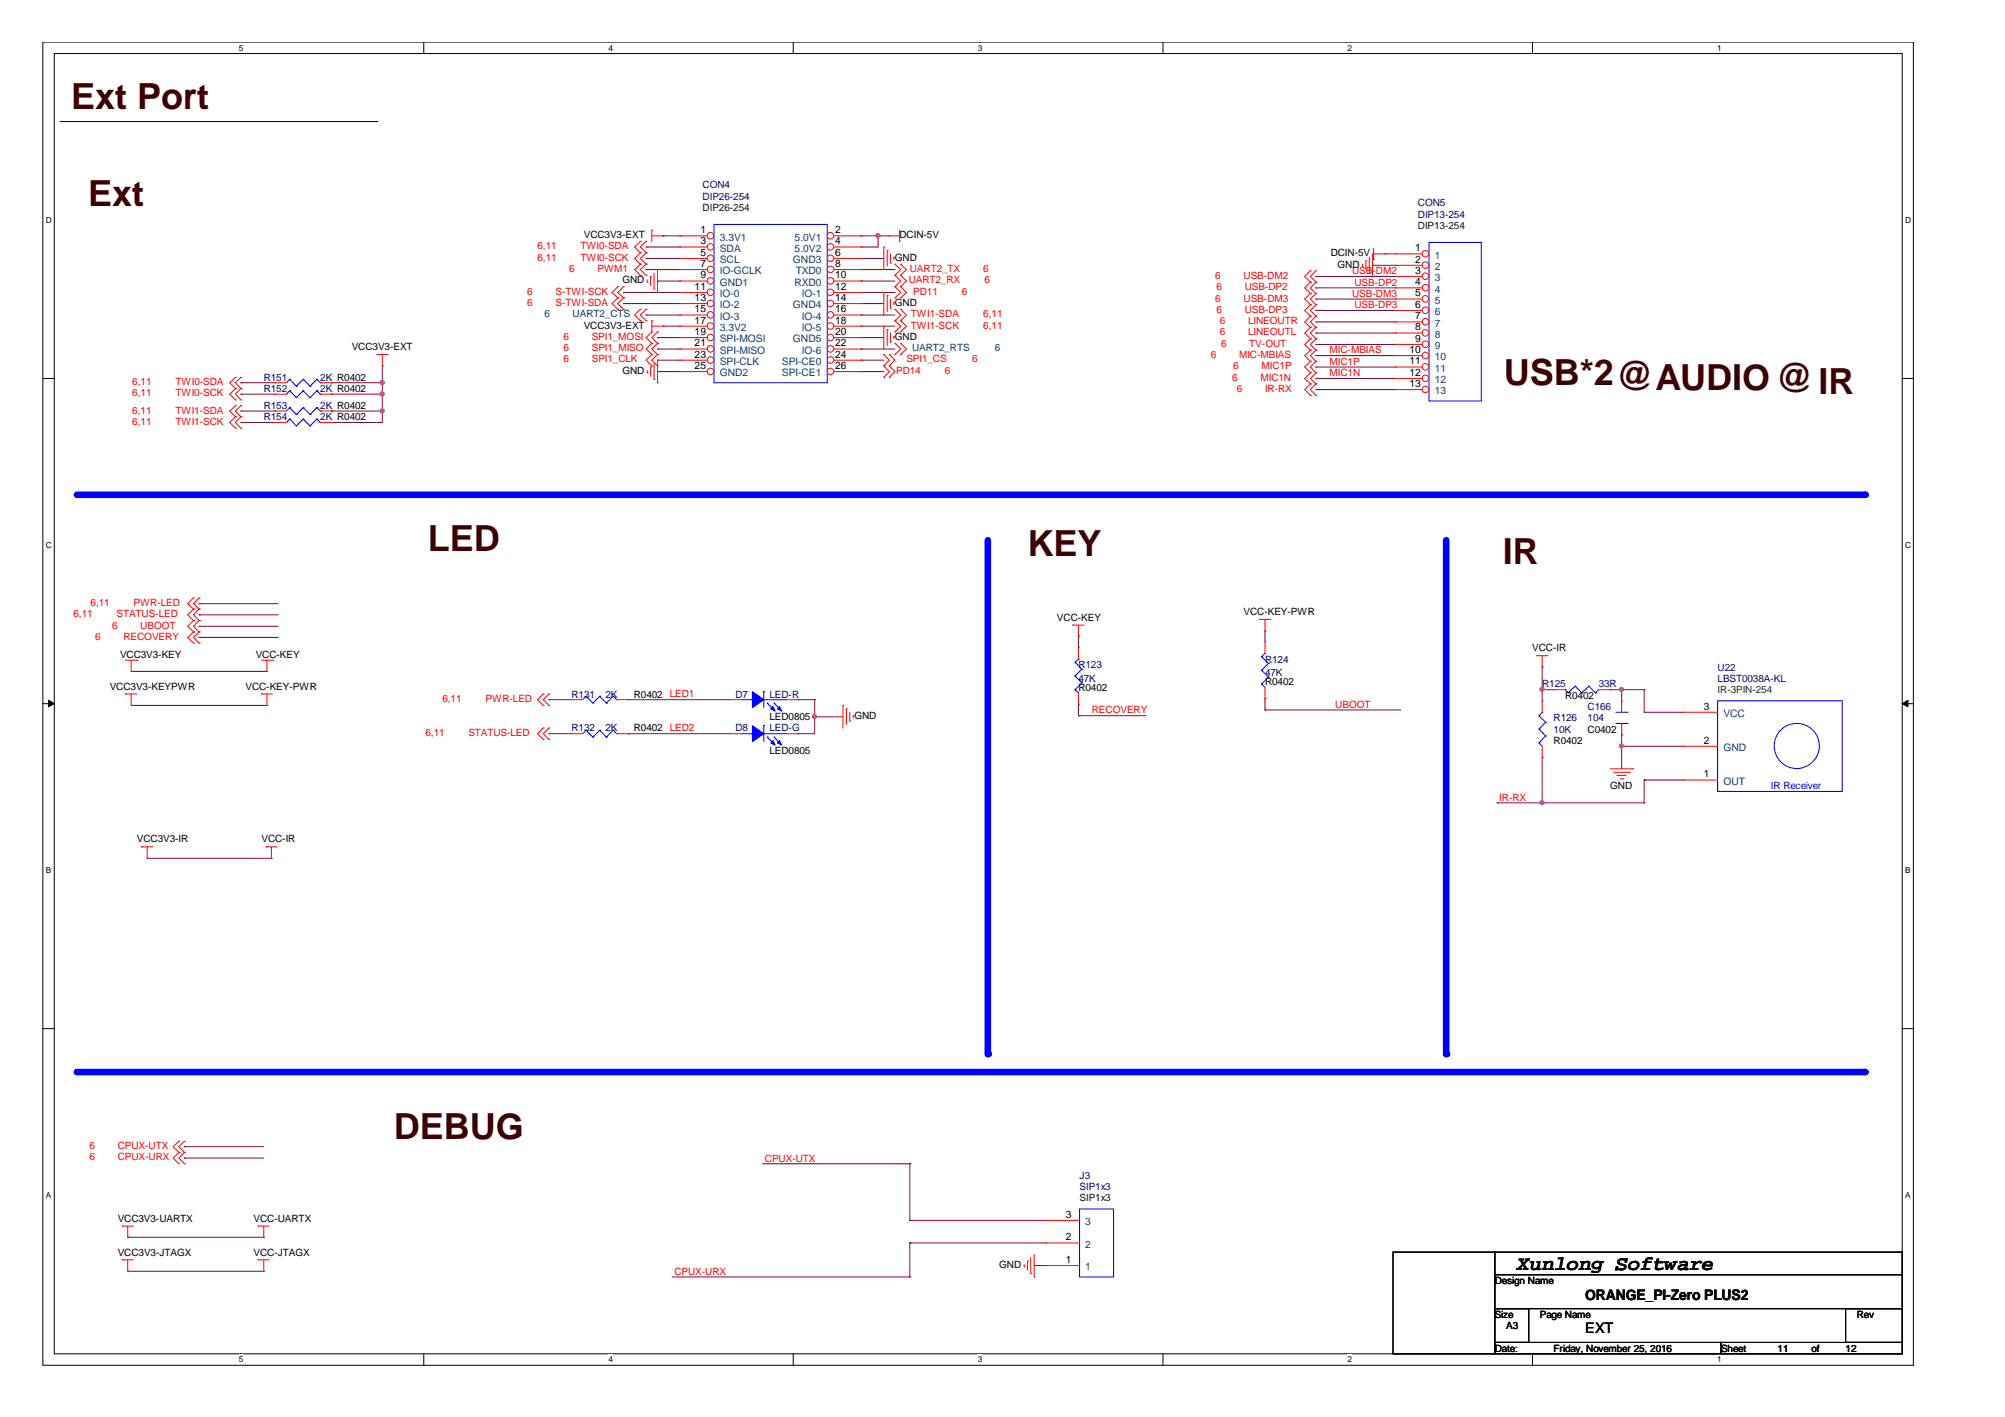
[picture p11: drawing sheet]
<svg xmlns="http://www.w3.org/2000/svg" width="297mm" height="210mm" viewBox="0 0 297 210" stroke-linecap="round" stroke-linejoin="round" font-family="sans-serif">
<path d="M6.3 6.2h277.2v196h-277.2zM8 7.9h273.8v192.6h-273.8z" fill="none" stroke="#000" stroke-width=".15"/>
<g fill="#fff">
<path d="M35.4 6.4h.6v1.4h-.6z"/>
<path d="M35.4 200.7h.6v1.4h-.6z"/>
</g>
<path d="M62.8 6.2v1.7M62.8 200.5v1.7" fill="none" stroke="#000" stroke-width=".15"/>
<g fill="#fff">
<path d="M90.1 6.4h.7v1.4h-.7z"/>
<path d="M90.1 200.7h.7v1.4h-.7z"/>
</g>
<path d="M117.5 6.2v1.7M117.5 200.5v1.7" fill="none" stroke="#000" stroke-width=".15"/>
<g fill="#fff">
<path d="M144.9 6.4h.6v1.4h-.6z"/>
<path d="M144.9 200.7h.6v1.4h-.6z"/>
</g>
<path d="M172.3 6.2v1.7M172.3 200.5v1.7" fill="none" stroke="#000" stroke-width=".15"/>
<g fill="#fff">
<path d="M199.6 6.4h.7v1.4h-.7z"/>
<path d="M199.6 200.7h.7v1.4h-.7z"/>
</g>
<path d="M227 6.2v1.7M227 200.5v1.7" fill="none" stroke="#000" stroke-width=".15"/>
<g fill="#fff">
<path d="M254.4 6.4h.6v1.4h-.6z"/>
<path d="M254.4 200.7h.6v1.4h-.6z"/>
<path d="M6.8 31.9h.8v1.4h-.8z"/>
<path d="M282.2 31.9h.9v1.4h-.9z"/>
<path d="M6.8 80.1h.8v1.4h-.8z"/>
<path d="M282.2 80.1h.9v1.4h-.9z"/>
</g>
<path d="M6.3 56.1h1.7M281.8 56.1h1.7" fill="none" stroke="#000" stroke-width=".15"/>
<g fill="#fff">
<path d="M6.8 128.2h.7v1.4h-.7z"/>
<path d="M282.2 128.2h.8v1.4h-.8z"/>
</g>
<path d="M6.3 104.2h1.7M281.8 104.2h1.7" fill="none" stroke="#000" stroke-width=".15"/>
<g fill="#000" stroke="#000" stroke-width=".15">
<path d="M7.2 103.7l.8 .5-.8 .5z" fill-rule="evenodd"/>
<path d="M281.8 104.2l.9-.5v1z" fill-rule="evenodd"/>
</g>
<g fill="#fff">
<path d="M6.8 176.4h.7v1.4h-.7z"/>
<path d="M282.2 176.4h.8v1.4h-.8z"/>
</g>
<path d="M8.9 18h46.9M55.8 18h.1M6.3 152.4h1.7M281.8 152.4h1.7" fill="none" stroke="#000" stroke-width=".15"/>
<path d="M11.4 158.8h264.9" fill="none" stroke="#00f" stroke-width=".97"/>
<circle cx="276.3" cy="158.8" r=".49" fill="#00f"/>
<path d="M11.4 73.3h264.9" fill="none" stroke="#00f" stroke-width=".97"/>
<circle cx="276.3" cy="73.3" r=".49" fill="#00f"/>
<path d="M146.3 80v76.1" fill="none" stroke="#00f" stroke-width=".97"/>
<circle cx="146.3" cy="156.1" r=".49" fill="#00f"/>
<path d="M214.2 80v76.1" fill="none" stroke="#00f" stroke-width=".97"/>
<circle cx="214.2" cy="156.1" r=".49" fill="#00f"/>
<g fill="none" stroke="#800040" stroke-width=".15">
<path d="M95.7 39.9h.1M95.7 36.6h.1M95.7 38.3h.1M95.7 39.9h5.1M95.7 38.3h5.1M95.7 36.6h5.1M98.2 34.9h.1M98.2 34.9h2.6M127.6 39.9h.1M127.6 38.3h.1M127.6 36.6h.1M127.6 34.9h.1"/>
<path d="M127.6 39.9h5M127.6 38.3h3.3M127.6 34.9h4M130.1 34.9h.1M130.1 34.9v1.7h-2.5M203.3 39.3h.1M203.3 39.3h3.4M205.2 37.6h.1M205.2 37.6h1.5M35.7 56.7h.1M35.7 58.4h.1M35.7 56.7h5"/>
<path d="M35.7 58.4h5M49.1 56.7h.1M49.1 58.4h.1M49.1 56.7h7.5M49.1 58.4h7.5M56.6 54.2h.1M56.6 56.7h.1M56.6 58.4h.1M56.6 54.2v8.4h-7.5M92.4 43.3h.1M92.4 45h.1M92.4 45h8.4"/>
<path d="M92.4 43.3h8.4M95.7 46.7h.1M95.7 46.7h5.1M97.4 41.6h.1M97.4 55h.1M97.4 53.4h.1M97.4 50h.1M97.4 51.7h.1M97.4 41.6h3.4M97.4 55h3.4M97.4 50h3.4M97.4 51.7h3.4"/>
<path d="M97.4 53.4h3.4M98.2 48.3h.1M98.2 48.3h2.6M127.6 41.6h.1M127.6 45h.1M127.6 50h.1M127.6 51.7h.1M127.6 53.4h.1M127.6 43.3h.1M127.6 55h.1M127.6 46.7h.1M127.6 48.3h.1"/>
<path d="M127.6 41.6h5M127.6 55h3.3M127.6 46.7h5M127.6 45h3.3M127.6 50h3.3M127.6 51.7h5M127.6 48.3h5M127.6 53.4h3.3M127.6 43.3h5M194.9 57.7h.1M194.9 41h.1M194.9 42.6h.1"/>
<path d="M194.9 44.3h.1M194.9 46h.1M194.9 47.7h.1M194.9 49.3h.1M194.9 51h.1M194.9 56.1h.1M194.9 54.4h.1M194.9 52.7h.1M194.9 57.7h11.8M194.9 41h11.8M194.9 42.6h11.8M194.9 44.3h11.8"/>
<path d="M194.9 46h11.8M194.9 47.7h11.8M194.9 49.3h11.8M194.9 51h11.8M194.9 56.1h11.8M194.9 54.4h11.8M194.9 52.7h11.8M35.7 60.9h.1M35.7 62.6h.1M35.7 60.9h5M35.7 62.6h5M49.1 60.9h.1"/>
<path d="M49.1 62.6h.1M49.1 60.9h7.5M56.6 60.9h.1M19.4 99.5h.1M19.4 99.5h20.1M29.5 94.4h.1M29.5 92.8h.1M29.5 89.4h.1M29.5 91.1h.1M29.5 94.4h11.7M29.5 92.8h11.7M29.5 89.4h11.7"/>
<path d="M29.5 91.1h11.7M159.8 94.2h.1M159.8 94.2v1.7M187.4 93.4h.1M187.4 93.4v1.7M228.5 98.8h.1M228.5 98.8v5M19.4 104.5h.1M19.4 104.5h20.1M81.3 103.6h.1M81.3 108.7h.1M81.3 103.6h3.4"/>
<path d="M81.3 108.7h3.4M93 103.6h.1M93 108.7h.1M93 103.6h15.1M93 108.7h15.1M118.2 103.6h.1M118.2 108.7h.1M118.2 103.6h2.5M120.7 106.2h.1M120.7 103.6h.1M120.7 103.6v5.1h-2.5M120.7 106.2h4.2"/>
<path d="M159.8 106h.1M159.8 104.3h.1M159.8 106h10M159.8 104.3v1.7M187.4 105.2h.1M187.4 103.5h.1M187.4 105.2h20.1M187.4 103.5v1.7M221.8 118.9h.1M221.8 118.9h21.8M228.5 102.2h.1M228.5 112.2h.1"/>
<path d="M228.5 112.2v6.7M228.5 102.2h1.7M238.5 102.2h.1M238.5 102.2h5.1M240.2 102.2h.1M240.2 110.5h.1M240.2 108.9h.1M240.2 102.2v1.6M240.2 108.9v5M240.2 110.5h9.2M243.6 105.5h.1M243.6 102.2h.1"/>
<path d="M243.6 115.5h.1M243.6 118.9h.1M243.6 105.5h5.8M243.6 102.2v3.3M243.6 115.5v3.4M243.6 115.5h5.8M21.8 127.1h.1M21.8 127.1h18.4M27.3 171.5h.1M27.3 169.9h.1M27.3 171.5h11.8M27.3 169.9h11.8"/>
<path d="M113 172.4h21.8M134.8 172.4h.1M134.8 172.4v8.4M18.9 183.3h.1M18.9 188.3h.1M18.9 183.3h20.2M18.9 188.3h20.2M99.6 189.2h35.2M134.8 189.2h.1M134.8 180.8h.1M134.8 184.1h.1M134.8 180.8h20.1"/>
<path d="M134.8 184.1v5.1M134.8 184.1h20.1M153.2 187.5h.1M153.2 187.5h1.7"/>
</g>
<g fill="#f0f" stroke="#f0f" stroke-width=".15">
<circle cx="56.6" cy="58.4" r=".32"/>
<circle cx="56.6" cy="56.7" r=".32"/>
<circle cx="56.6" cy="60.9" r=".32"/>
<circle cx="120.7" cy="106.1" r=".31"/>
<circle cx="130.1" cy="34.9" r=".31"/>
<circle cx="228.5" cy="118.9" r=".31"/>
<circle cx="228.5" cy="102.1" r=".31"/>
<circle cx="240.2" cy="102.1" r=".31"/>
<circle cx="240.2" cy="110.5" r=".31"/>
</g>
<g fill="none" stroke="#f00" stroke-width=".15">
<path d="M94.9 39.1h.1M94.9 37.4h.1M94.9 35.7h.1M94.9 39.1l-.9 .8 .9 .9M94.9 37.4l-.9 .9 .9 .8M94.9 35.7l-.9 .9 .9 .8M95.7 39.1h.1M95.7 37.4h.1M95.7 35.7h.1M95.7 39.1l-.8 .8 .8 .9M95.7 37.4l-.8 .9 .8 .8M95.7 35.7l-.8 .9 .8 .8"/>
<path d="M96.6 34.1h.1M96.6 34.9h1.6M96.6 34.1v1.6M97.4 39.9v3.4M98.2 34.9h.1M130.9 36.6h.1M130.9 36.6v3.3M131.4 37.1h.1M131.4 37.1v2.3M131.6 34.9h.1M131.6 34.9h1.7M131.9 39h.1"/>
<path d="M131.9 37.6v1.4M132.4 38.1h.1M132.4 38.1v.4M132.6 39.1h.1M132.6 39.1l.8 .8-.8 .9M133.3 35.7h.1M133.3 34.1v1.6M133.4 39.1h.1M133.4 39.1l.9 .8-.9 .9M201.8 39.4h.1M201.8 39.1v.3M202.4 38.6h.1"/>
<path d="M202.4 38.6v1.3M202.9 38.1v2.3M203.3 37.6v3.4M203.5 38.5h.1M203.5 37.6h1.7M203.5 36.8v1.7M205.2 37.6h.1M34.9 57.5h.1M34.9 55.9h.1M34.9 59.2h.1M34.9 55.9l-.9 .8 .9 .8M34.9 57.5l-.9 .9 .9 .8"/>
<path d="M35.7 57.5h.1M35.7 55.9h.1M35.7 59.2h.1M35.7 55.9l-.8 .8 .8 .8M35.7 57.5l-.8 .9 .8 .8M55.8 52.5h.1M55.8 52.5h1.7M56.6 54.2h.1M56.6 52.5v1.7M91.5 45.8h.1M91.5 44.1h.1M91.5 42.5h.1"/>
<path d="M91.5 44.1l-.8 .9 .8 .8M91.5 42.5l-.8 .8 .8 .8M92.4 45.8h.1M92.4 44.1h.1M92.4 42.5h.1M92.4 44.1l-.9 .9 .9 .8M92.4 42.5l-.9 .8 .9 .8M94.9 40.8h.1M94.9 47.5h.1M94.9 45.8h.1M94.9 45.8l-.9 .9 .9 .8M95.7 40.8h.1"/>
<path d="M95.7 47.5h.1M95.7 45.8h.1M95.7 45.8l-.8 .9 .8 .8M95.9 41.8h.1M95.9 55.2h.1M95.9 41.5v.3M95.9 54.9v.3M96.4 41h.1M96.4 54.4h.1M96.4 41v1.3M96.4 54.4v1.3M96.6 47.5h.1"/>
<path d="M96.6 54.2h.1M96.6 52.5h.1M96.6 50.9h.1M96.6 49.2h.1M96.6 47.5v1.7M96.6 48.3h1.6M96.6 52.5l-.9 .9 .9 .8M96.6 49.2l-.9 .8 .9 .9M96.6 50.9l-.9 .8 .9 .8M96.9 42.8h.1M96.9 56.2h.1M96.9 40.4v2.4"/>
<path d="M96.9 53.9v2.3M97.4 43.3h.1M97.4 56.7h.1M97.4 54.2h.1M97.4 52.5h.1M97.4 50.9h.1M97.4 49.2h.1M97.4 53.4v3.3M97.4 52.5l-.8 .9 .8 .8M97.4 49.2l-.8 .8 .8 .9M97.4 50.9l-.8 .8 .8 .8M98.2 48.3h.1"/>
<path d="M130.9 43.3h.1M130.9 48.3h.1M130.9 54.2h.1M130.9 52.5h.1M130.9 55.9h.1M130.9 43.3v3.4M130.9 48.3v3.4M130.9 52.5l.8 .9-.8 .8M130.9 54.2l.8 .8-.8 .9M131.4 43.8h.1M131.4 48.8h.1M131.4 43.8v2.4"/>
<path d="M131.4 48.8v2.4M131.7 54.2h.1M131.7 52.5h.1M131.7 55.9h.1M131.7 52.5l.9 .9-.9 .8M131.7 54.2l.9 .8-.9 .9M131.9 45.6h.1M131.9 50.7h.1M131.9 44.3v1.3M131.9 49.3v1.4M132.4 44.8h.1M132.4 49.8h.1"/>
<path d="M132.4 44.8v.3M132.4 49.8v.4M132.6 40.8h.1M132.6 42.5h.1M132.6 50.9h.1M132.6 52.5h.1M132.6 44.1h.1M132.6 47.5h.1M132.6 45.8h.1M132.6 49.2h.1M132.6 40.8l.8 .8-.8 .9M132.6 50.9l.8 .8-.8 .8"/>
<path d="M132.6 42.5l.8 .8-.8 .8M132.6 45.8l.8 .9-.8 .8M132.6 47.5l.8 .8-.8 .9M133.4 40.8h.1M133.4 42.5h.1M133.4 50.9h.1M133.4 52.5h.1M133.4 44.1h.1M133.4 47.5h.1M133.4 45.8h.1M133.4 49.2h.1M133.4 40.8l.9 .8-.9 .9"/>
<path d="M133.4 50.9l.9 .8-.9 .8M133.4 42.5l.9 .8-.9 .8M133.4 45.8l.9 .9-.9 .8M133.4 47.5l.9 .8-.9 .9M194.1 58.6h.1M194.1 56.9h.1M194.1 40.1h.1M194.1 41.8h.1M194.1 43.5h.1M194.1 45.1h.1M194.1 46.8h.1M194.1 48.5h.1"/>
<path d="M194.1 50.2h.1M194.1 51.9h.1M194.1 55.2h.1M194.1 53.5h.1M194.1 56.9l-.8 .8 .8 .9M194.1 40.1l-.8 .9 .8 .8M194.1 41.8l-.8 .8 .8 .9M194.1 43.5l-.8 .8 .8 .8M194.1 45.1l-.8 .9 .8 .8M194.1 46.8l-.8 .9 .8 .8M194.1 48.5l-.8 .8 .8 .9M194.1 50.2l-.8 .8 .8 .9"/>
<path d="M194.1 53.5l-.8 .9 .8 .8M194.1 51.9l-.8 .8 .8 .8M194.1 55.2l-.8 .9 .8 .8M194.9 58.6h.1M194.9 56.9h.1M194.9 40.1h.1M194.9 41.8h.1M194.9 43.5h.1M194.9 45.1h.1M194.9 46.8h.1M194.9 48.5h.1M194.9 50.2h.1"/>
<path d="M194.9 51.9h.1M194.9 55.2h.1M194.9 53.5h.1M194.9 56.9l-.8 .8 .8 .9M194.9 40.1l-.8 .9 .8 .8M194.9 41.8l-.8 .8 .8 .9M194.9 43.5l-.8 .8 .8 .8M194.9 45.1l-.8 .9 .8 .8M194.9 46.8l-.8 .9 .8 .8M194.9 48.5l-.8 .8 .8 .9M194.9 50.2l-.8 .8 .8 .9M194.9 53.5l-.8 .9 .8 .8"/>
<path d="M194.9 51.9l-.8 .8 .8 .8M194.9 55.2l-.8 .9 .8 .8M202.9 40.4h.1M203.3 41h.1M34.9 61.7h.1M34.9 60.1h.1M34.9 63.4h.1M34.9 60.1l-.9 .8 .9 .8M34.9 61.7l-.9 .9 .9 .8M35.7 61.7h.1M35.7 60.1h.1M35.7 63.4h.1"/>
<path d="M35.7 60.1l-.8 .8 .8 .8M35.7 61.7l-.8 .9 .8 .8M18.6 97.8h1.7M19.4 99.5h.1M19.4 97.8v1.7M20.3 97.8h.1M28.7 95.3h.1M28.7 93.6h.1M28.7 91.9h.1M28.7 90.2h.1M28.7 88.6h.1M28.7 93.6l-.9 .8 .9 .9"/>
<path d="M28.7 91.9l-.9 .9 .9 .8M28.7 88.6l-.9 .8 .9 .8M28.7 90.2l-.9 .9 .9 .8M29.5 95.3h.1M29.5 93.6h.1M29.5 91.9h.1M29.5 90.2h.1M29.5 88.6h.1M29.5 93.6l-.8 .8 .8 .9M29.5 91.9l-.8 .9 .8 .8M29.5 88.6l-.8 .8 .8 .8M29.5 90.2l-.8 .9 .8 .8"/>
<path d="M38.7 97.8h1.7M39.5 99.5h.1M39.5 97.8v1.7M40.4 97.8h.1M158.9 92.6h.1M158.9 92.6h1.7M159.8 94.2h.1M159.8 92.6v1.6M186.6 91.8h.1M186.6 91.8h1.7M187.4 93.4h.1M187.4 91.8v1.6"/>
<path d="M227.7 97.1h.1M227.7 97.1h1.6M228.5 98.8h.1M228.5 97.1v1.7M18.6 102.8h.1M18.6 102.8h1.7M19.4 104.5h.1M19.4 102.8v1.7M38.7 102.8h.1M38.7 102.8h1.7M39.5 104.5h.1M39.5 102.8v1.7"/>
<path d="M80.5 102.8h.1M80.5 104.5h.1M80.5 107.8h.1M80.5 109.5h.1M80.5 102.8l-.9 .8 .9 .9M80.5 107.8l-.9 .9 .9 .8M81.3 102.8h.1M81.3 104.5h.1M81.3 107.8h.1M81.3 109.5h.1M81.3 102.8l-.8 .8 .8 .9M81.3 107.8l-.8 .9 .8 .8"/>
<path d="M84.7 103.6h.1M84.7 103.6h1.6M91.4 103.6h1.6M93 103.6h.1M108.1 108.7h.1M108.1 103.6h.1M108.1 108.7h1.7M108.1 103.6h1.7M116.5 108.7h1.7M116.5 103.6h1.7M118.2 108.7h.1M118.2 103.6h.1"/>
<path d="M124.9 104.5h.1M124.9 104.5v3.3M125.4 105h.1M125.4 105v2.3M125.9 106.8h.1M125.9 105.5v1.3M126.4 106h.1M126.4 106v.4M228.5 112.2h.1M228.5 103.8h.1M228.5 103.8v1.7M228.5 110.5v1.7"/>
<path d="M238.5 113.9h3.4M239.1 114.4h2.3M239.6 114.9h.1M239.6 114.9h1.3M240.1 115.4h.3M240.2 108.9h.1M240.2 103.8h.1M240.2 103.8v1.7M240.2 107.2v1.7M240.4 115.4h.1M241.4 114.4h.1M241.9 113.9h.1"/>
<path d="M249.4 105.5h.1M249.4 115.5h.1M249.4 110.5h.1M249.4 105.5h5.1M249.4 115.5h5.1M249.4 110.5h5.1M21 125.4h.1M21 125.4h1.6M21.8 127.1h.1M21.8 125.4v1.7M39.4 125.4h.1M39.4 125.4h1.7"/>
<path d="M40.2 127.1h.1M40.2 125.4v1.7M26.5 172.4h.1M26.5 170.7h.1M26.5 169.1h.1M26.5 170.7l-.8 .8 .8 .9M26.5 169.1l-.8 .8 .8 .8M27.3 172.4h.1M27.3 170.7h.1M27.3 169.1h.1M27.3 170.7l-.8 .8 .8 .9M27.3 169.1l-.8 .8 .8 .8"/>
<path d="M18.1 181.6h.1M18.1 186.6h.1M18.1 181.6h1.7M18.1 186.6h1.7M18.9 183.3h.1M18.9 188.3h.1M18.9 181.6v1.7M18.9 186.6v1.7M38.2 181.6h.1M38.2 186.6h.1M38.2 181.6h1.7M38.2 186.6h1.7"/>
<path d="M39.1 183.3h.1M39.1 188.3h.1M39.1 181.6v1.7M39.1 186.6v1.7M151.7 187.6h.1M151.7 187.3v.3M152.2 186.8h.1M152.2 186.8v1.3M152.7 188.7h.1M152.7 186.3v2.4M153.2 189.2h.1M153.2 185.8v3.4"/>
<path d="M154.9 187.5h.1M154.9 184.1h.1M154.9 180.8h.1M154.9 187.5h5M154.9 184.1h5M154.9 180.8h5"/>
</g>
<path d="M206.4 185.5h15v15h-15zM221.4 185.5h60.4v3.3h-60.4zM221.4 188.8h60.4v5.1h-60.4zM221.4 193.9h5.1v5h-5.1zM221.4 198.9h33.6v1.6h-33.6zM255 198.9h26.8v1.6h-26.8zM273.4 193.9h8.4v5h-8.4z" fill="none" stroke="#000" stroke-width=".15"/>
<g fill="none" stroke="#00f" stroke-width=".15">
<path d="M211.7 35.9h7.8v23.5h-7.8zM86.8 103.1h.1M86.8 103.1l-.5 .5M86.8 103.1l1 1.1M87.8 104.2h.1M88.9 103.1h.1M88.9 103.1l-1.1 1.1M88.9 103.1l.9 1.1M89.8 104.2h.1M90.8 103.1h.1M90.8 103.1l-1 1.1M90.8 103.1l.6 .5"/>
<path d="M91.4 103.6h.1M109.8 108.7h1.7M109.8 103.6h1.7M111.5 108.7h.1M111.5 103.6h.1M113.2 107.5h.1M113.2 102.5h.1M113.2 102.5v2.3M113.2 107.5v2.4M113.2 108.7h3.3M113.2 103.6h3.3M113.7 109.2h.1"/>
<path d="M113.7 104.2h.1M113.7 109.2l1 1M113.7 104.2l1 1M114.7 109.2h.1M114.7 104.2h.1M114.7 109.2l1 1M114.7 104.2l1 1M116.5 108.7h.1M116.5 103.6h.1M228 110h.1M228 108h.1M228 106h.1"/>
<path d="M228 110l.5 .5M228 108l1 1M228 106l1 1M228.5 105.5h.1M228.5 105.5l-.5 .5M229 109h.1M229 107h.1M229 109l-1 1M229 107l-1 1M239.4 107.2h1.6M239.4 105.5h1.6M241 107.2h.1"/>
<path d="M241 105.5h.1M254.5 103.8h18.4v13.4h-18.4zM159.9 179.1h5.1v10.1h-5.1z"/>
<circle cx="266.2" cy="110.5" r="3.3"/>
</g>
<g fill="#00f" stroke="#00f" stroke-width=".15">
<path d="M111.5 107.5l1.7 1.2-1.7 1.2z" fill-rule="evenodd"/>
<path d="M115.5 109.7l.3 .7-.7-.4z" fill-rule="evenodd"/>
<path d="M114.5 109.7l.4 .7-.7-.4z" fill-rule="evenodd"/>
<path d="M111.5 102.5l1.7 1.1-1.7 1.2z" fill-rule="evenodd"/>
<path d="M115.5 104.7l.3 .6-.7-.3z" fill-rule="evenodd"/>
<path d="M114.5 104.7l.4 .6-.7-.3z" fill-rule="evenodd"/>
</g>
<circle cx="211.2" cy="37.6" r=".49" fill="#fff" stroke="#f00" stroke-width=".15"/>
<path d="M206.7 37.6h.1M206.7 37.6h4" fill="none" stroke="#f00" stroke-width=".15"/>
<circle cx="211.2" cy="39.3" r=".49" fill="#fff" stroke="#f00" stroke-width=".15"/>
<path d="M206.7 39.3h.1M206.7 39.3h4" fill="none" stroke="#f00" stroke-width=".15"/>
<circle cx="211.2" cy="40.9" r=".49" fill="#fff" stroke="#f00" stroke-width=".15"/>
<path d="M206.7 41h.1M206.7 41h4" fill="none" stroke="#f00" stroke-width=".15"/>
<circle cx="211.2" cy="42.6" r=".49" fill="#fff" stroke="#f00" stroke-width=".15"/>
<path d="M206.7 42.6h.1M206.7 42.6h4" fill="none" stroke="#f00" stroke-width=".15"/>
<circle cx="211.2" cy="44.3" r=".49" fill="#fff" stroke="#f00" stroke-width=".15"/>
<path d="M206.7 44.3h.1M206.7 44.3h4" fill="none" stroke="#f00" stroke-width=".15"/>
<circle cx="211.2" cy="46" r=".49" fill="#fff" stroke="#f00" stroke-width=".15"/>
<path d="M206.7 46h.1M206.7 46h4" fill="none" stroke="#f00" stroke-width=".15"/>
<circle cx="211.2" cy="47.7" r=".49" fill="#fff" stroke="#f00" stroke-width=".15"/>
<path d="M206.7 47.7h.1M206.7 47.7h4" fill="none" stroke="#f00" stroke-width=".15"/>
<circle cx="211.2" cy="49.3" r=".49" fill="#fff" stroke="#f00" stroke-width=".15"/>
<path d="M206.7 49.3h.1M206.7 49.3h4" fill="none" stroke="#f00" stroke-width=".15"/>
<circle cx="211.2" cy="51" r=".49" fill="#fff" stroke="#f00" stroke-width=".15"/>
<path d="M206.7 51h.1M206.7 51h4" fill="none" stroke="#f00" stroke-width=".15"/>
<circle cx="211.2" cy="52.7" r=".49" fill="#fff" stroke="#f00" stroke-width=".15"/>
<path d="M206.7 52.7h.1M206.7 52.7h4" fill="none" stroke="#f00" stroke-width=".15"/>
<circle cx="211.2" cy="54.3" r=".49" fill="#fff" stroke="#f00" stroke-width=".15"/>
<path d="M206.7 54.4h.1M206.7 54.4h4" fill="none" stroke="#f00" stroke-width=".15"/>
<circle cx="211.2" cy="56" r=".49" fill="#fff" stroke="#f00" stroke-width=".15"/>
<path d="M206.7 56.1h.1M206.7 56.1h4" fill="none" stroke="#f00" stroke-width=".15"/>
<circle cx="211.2" cy="57.7" r=".49" fill="#fff" stroke="#f00" stroke-width=".15"/>
<g fill="none" stroke="#f00" stroke-width=".15">
<path d="M40.7 58.4h.1M40.7 58.4h1.7M47.5 58.4h1.6M49.1 58.4h.1M206.7 57.7h.1M206.7 57.7h4M40.7 62.6h.1M40.7 62.6h1.7M47.5 62.6h1.6M49.1 62.6h.1M159.8 95.9h.1M159.8 95.9v1.7"/>
<path d="M187.4 95.1h.1M187.4 95.1v1.7M84.7 108.7h.1M84.7 108.7h1.6M91.4 108.7h1.6M93 108.7h.1M159.8 104.3h.1M159.8 102.6v1.7M187.4 103.5h.1M187.4 101.8v1.7"/>
</g>
<g fill="none" stroke="#00f" stroke-width=".15">
<path d="M105.8 33.2h16.8v23.5h-16.8zM42.9 57.9h.1M42.9 57.9l-.5 .5M42.9 57.9l1 1M43.9 58.9h.1M44.9 57.9h.1M44.9 57.9l-1 1M44.9 57.9l1 1M45.9 58.9h.1M46.9 57.9h.1M46.9 57.9l-1 1M46.9 57.9l.6 .5"/>
<path d="M47.5 58.4h.1M42.9 62.1h.1M42.9 62.1l-.5 .5M42.9 62.1l1 1M43.9 63.1h.1M44.9 62.1h.1M44.9 62.1l-1 1M44.9 62.1l1 1M45.9 63.1h.1M46.9 62.1h.1M46.9 62.1l-1 1M46.9 62.1l.6 .5"/>
<path d="M47.5 62.6h.1M159.3 98.1h.1M159.3 98.1l1 1M159.8 97.6h.1M159.8 97.6l-.5 .5M160.3 99.1h.1M160.3 99.1l-1 1M186.9 99.3h.1M186.9 97.3h.1M186.9 99.3l1 1M186.9 97.3l1 1M187.4 96.8h.1"/>
<path d="M187.4 96.8l-.5 .5M187.9 98.3h.1M187.9 98.3l-1 1M86.8 108.2h.1M86.8 108.2l-.5 .5M86.8 108.2l1 1M87.8 109.2h.1M88.9 108.2h.1M88.9 108.2l-1.1 1M88.9 108.2l.9 1M89.8 109.2h.1M90.8 108.2h.1"/>
<path d="M90.8 108.2l-1 1M90.8 108.2l.6 .5M91.4 108.7h.1M159.3 102.2h.1M159.3 100.1h.1M159.3 102.2l.5 .4M159.3 100.1l1 1M160.3 101.1h.1M160.3 101.1l-1 1.1M186.9 101.3h.1M186.9 101.3l.5 .5M187.9 100.3h.1"/>
<path d="M187.9 100.3l-1 1"/>
</g>
<circle cx="105.3" cy="34.9" r=".49" fill="#fff" stroke="#f00" stroke-width=".15"/>
<path d="M100.8 34.9h.1M100.8 34.9h4" fill="none" stroke="#f00" stroke-width=".15"/>
<circle cx="105.3" cy="36.6" r=".49" fill="#fff" stroke="#f00" stroke-width=".15"/>
<path d="M100.8 36.6h.1M100.8 36.6h4" fill="none" stroke="#f00" stroke-width=".15"/>
<circle cx="105.3" cy="38.3" r=".49" fill="#fff" stroke="#f00" stroke-width=".15"/>
<path d="M100.8 38.3h.1M100.8 38.3h4" fill="none" stroke="#f00" stroke-width=".15"/>
<circle cx="105.3" cy="39.9" r=".49" fill="#fff" stroke="#f00" stroke-width=".15"/>
<path d="M100.8 39.9h.1M100.8 39.9h4" fill="none" stroke="#f00" stroke-width=".15"/>
<circle cx="105.3" cy="41.6" r=".49" fill="#fff" stroke="#f00" stroke-width=".15"/>
<path d="M100.8 41.6h.1M100.8 41.6h4" fill="none" stroke="#f00" stroke-width=".15"/>
<circle cx="105.3" cy="43.3" r=".49" fill="#fff" stroke="#f00" stroke-width=".15"/>
<path d="M100.8 43.3h.1M100.8 43.3h4" fill="none" stroke="#f00" stroke-width=".15"/>
<circle cx="105.3" cy="44.9" r=".49" fill="#fff" stroke="#f00" stroke-width=".15"/>
<path d="M100.8 45h.1M100.8 45h4" fill="none" stroke="#f00" stroke-width=".15"/>
<circle cx="123" cy="34.9" r=".49" fill="#fff" stroke="#f00" stroke-width=".15"/>
<path d="M123.6 34.9h4M127.6 34.9h.1" fill="none" stroke="#f00" stroke-width=".15"/>
<circle cx="123" cy="36.6" r=".49" fill="#fff" stroke="#f00" stroke-width=".15"/>
<path d="M123.6 36.6h4M127.6 36.6h.1" fill="none" stroke="#f00" stroke-width=".15"/>
<circle cx="123" cy="38.3" r=".49" fill="#fff" stroke="#f00" stroke-width=".15"/>
<path d="M123.6 38.3h4M127.6 38.3h.1" fill="none" stroke="#f00" stroke-width=".15"/>
<circle cx="123" cy="39.9" r=".49" fill="#fff" stroke="#f00" stroke-width=".15"/>
<path d="M123.6 39.9h4M127.6 39.9h.1" fill="none" stroke="#f00" stroke-width=".15"/>
<circle cx="123" cy="41.6" r=".49" fill="#fff" stroke="#f00" stroke-width=".15"/>
<path d="M123.6 41.6h4M127.6 41.6h.1" fill="none" stroke="#f00" stroke-width=".15"/>
<circle cx="123" cy="43.3" r=".49" fill="#fff" stroke="#f00" stroke-width=".15"/>
<path d="M123.6 43.3h4M127.6 43.3h.1" fill="none" stroke="#f00" stroke-width=".15"/>
<circle cx="123" cy="44.9" r=".49" fill="#fff" stroke="#f00" stroke-width=".15"/>
<path d="M123.6 45h4M127.6 45h.1" fill="none" stroke="#f00" stroke-width=".15"/>
<circle cx="105.3" cy="46.6" r=".49" fill="#fff" stroke="#f00" stroke-width=".15"/>
<path d="M100.8 46.7h.1M100.8 46.7h4" fill="none" stroke="#f00" stroke-width=".15"/>
<circle cx="105.3" cy="48.3" r=".49" fill="#fff" stroke="#f00" stroke-width=".15"/>
<path d="M100.8 48.3h.1M100.8 48.3h4" fill="none" stroke="#f00" stroke-width=".15"/>
<circle cx="105.3" cy="50" r=".49" fill="#fff" stroke="#f00" stroke-width=".15"/>
<path d="M100.8 50h.1M100.8 50h4" fill="none" stroke="#f00" stroke-width=".15"/>
<circle cx="105.3" cy="51.7" r=".49" fill="#fff" stroke="#f00" stroke-width=".15"/>
<path d="M100.8 51.7h.1M100.8 51.7h4" fill="none" stroke="#f00" stroke-width=".15"/>
<circle cx="105.3" cy="53.3" r=".49" fill="#fff" stroke="#f00" stroke-width=".15"/>
<path d="M100.8 53.4h.1M100.8 53.4h4" fill="none" stroke="#f00" stroke-width=".15"/>
<circle cx="105.3" cy="55" r=".49" fill="#fff" stroke="#f00" stroke-width=".15"/>
<path d="M100.8 55h.1M100.8 55h4" fill="none" stroke="#f00" stroke-width=".15"/>
<circle cx="123" cy="46.6" r=".49" fill="#fff" stroke="#f00" stroke-width=".15"/>
<path d="M123.6 46.7h4M127.6 46.7h.1" fill="none" stroke="#f00" stroke-width=".15"/>
<circle cx="123" cy="48.3" r=".49" fill="#fff" stroke="#f00" stroke-width=".15"/>
<path d="M123.6 48.3h4M127.6 48.3h.1" fill="none" stroke="#f00" stroke-width=".15"/>
<circle cx="123" cy="50" r=".49" fill="#fff" stroke="#f00" stroke-width=".15"/>
<path d="M123.6 50h4M127.6 50h.1" fill="none" stroke="#f00" stroke-width=".15"/>
<circle cx="123" cy="51.7" r=".49" fill="#fff" stroke="#f00" stroke-width=".15"/>
<path d="M123.6 51.7h4M127.6 51.7h.1" fill="none" stroke="#f00" stroke-width=".15"/>
<circle cx="123" cy="53.3" r=".49" fill="#fff" stroke="#f00" stroke-width=".15"/>
<path d="M123.6 53.4h4M127.6 53.4h.1" fill="none" stroke="#f00" stroke-width=".15"/>
<circle cx="123" cy="55" r=".49" fill="#fff" stroke="#f00" stroke-width=".15"/>
<g fill="none" stroke="#f00" stroke-width=".15">
<path d="M40.7 56.7h.1M40.7 56.7h1.7M47.5 56.7h1.6M49.1 56.7h.1M123.6 55h4M127.6 55h.1M40.7 60.9h.1M40.7 60.9h1.7M47.5 60.9h1.6M49.1 60.9h.1M230.2 102.2h.1M230.2 102.2h1.7"/>
<path d="M236.9 102.2h1.6M238.5 102.2h.1"/>
</g>
<g fill="none" stroke="#00f" stroke-width=".15">
<path d="M42.9 56.2h.1M42.9 56.2l-.5 .5M42.9 56.2l1 1M43.9 57.2h.1M44.9 56.2h.1M44.9 56.2l-1 1M44.9 56.2l1 1M45.9 57.2h.1M46.9 56.2h.1M46.9 56.2l-1 1M46.9 56.2l.6 .5M47.5 56.7h.1"/>
<path d="M42.9 60.4h.1M42.9 60.4l-.5 .5M42.9 60.4l1 1M43.9 61.4h.1M44.9 60.4h.1M44.9 60.4l-1 1M44.9 60.4l1 1M45.9 61.4h.1M46.9 60.4h.1M46.9 60.4l-1 1M46.9 60.4l.6 .5M47.5 60.9h.1"/>
<path d="M231.9 102.2h.1M231.9 102.2l.4 .4M232.3 102.6h.1M233.3 101.7h.1M233.3 101.7l1.1 .9M233.3 101.7l-1 .9M234.4 102.6h.1M235.4 101.7h.1M235.4 101.7l1 .9M235.4 101.7l-1 .9M236.4 102.6h.1M236.9 102.2l-.5 .4"/>
</g>
<g fill="#f0f" stroke="#f0f" stroke-width=".15">
<circle cx="56.6" cy="58.4" r=".32"/>
<circle cx="56.6" cy="56.7" r=".32"/>
<circle cx="56.6" cy="60.9" r=".32"/>
<circle cx="120.7" cy="106.1" r=".31"/>
<circle cx="130.1" cy="34.9" r=".31"/>
<circle cx="228.5" cy="118.9" r=".31"/>
<circle cx="228.5" cy="102.1" r=".31"/>
<circle cx="240.2" cy="102.1" r=".31"/>
<circle cx="240.2" cy="110.5" r=".31"/>
</g>
<g font-size="5.3" fill="#400000">
<text x="10.5" y="16.2">Ext Port</text>
<text x="13.1" y="30.5">Ext</text>
<text x="222.8" y="57.1">USB*2@AUDIO@</text>
<text x="269.4" y="58.4">IR</text>
<text x="63.4" y="81.6">LED</text>
<text x="152.2" y="82.4">KEY</text>
<text x="222.6" y="83.6">IR</text>
<text x="58.3" y="168.8">DEBUG</text>
</g>
<text font-size="3" x="224.8" y="188.1">Xunlong Software</text>
<g font-size="2.2">
<text x="234.9" y="197.5">EXT</text>
<text x="234.9" y="192.5">ORANGE_PI-Zero PLUS2</text>
</g>
<g font-size="1.5" fill="#000080">
<text x="104.1" y="27.9">CON4</text>
<text x="104.1" y="29.6">DIP26-254</text>
<text x="210.1" y="30.6">CON5</text>
<text x="210.1" y="32.3">DIP13-254</text>
<text x="39.1" y="58.1">R152</text>
<text x="39.1" y="56.4">R151</text>
<text x="47.5" y="58.1">2K R0402</text>
<text x="47.5" y="56.4">2K R0402</text>
<text x="39.1" y="62.2">R154</text>
<text x="39.1" y="60.6">R153</text>
<text x="47.5" y="62.2">2K R0402</text>
<text x="47.5" y="60.6">2K R0402</text>
<text x="159.8" y="99">R123</text>
<text x="159.8" y="101">47K</text>
<text x="187.4" y="98.1">R124</text>
<text x="187.4" y="100.1">47K</text>
<text x="228.5" y="101.8">R125</text>
<text x="236.9" y="101.8">33R</text>
<text x="254.5" y="99.3">U22</text>
<text x="254.5" y="101">LBST0038A-KL</text>
<text x="84.7" y="103.3">R131</text>
<text x="89.7" y="103.3">2K</text>
<text x="109" y="103.3">D7</text>
<text x="114" y="103.3">LED-R</text>
<text x="230.2" y="106.9">R126</text>
<text x="235.2" y="105.2">C166</text>
<text x="235.2" y="106.9">104</text>
<text x="84.7" y="108.3">R132</text>
<text x="89.7" y="108.3">2K</text>
<text x="109" y="108.3">D8</text>
<text x="114" y="108.3">LED-G</text>
<text x="230.2" y="108.5">10K</text>
<text x="159.9" y="174.6">J3</text>
<text x="159.9" y="176.2">SIP1x3</text>
</g>
<g font-size="1.5">
<text x="86.5" y="35.3">VCC3V3-EXT</text>
<text x="103.8" y="34.6">1</text>
<text x="123.7" y="34.6">2</text>
<text x="133.3" y="35.3">DCIN-5V</text>
<text x="92.2" y="42">GND</text>
<text x="103.8" y="36.2">3</text>
<text x="103.8" y="37.9">5</text>
<text x="103.8" y="39.6">7</text>
<text x="103.8" y="41.2">9</text>
<text x="123.7" y="36.2">4</text>
<text x="123.7" y="37.9">6</text>
<text x="123.7" y="39.6">8</text>
<text x="123.7" y="41.2">10</text>
<text x="132.6" y="38.6">GND</text>
<text x="197.1" y="37.9">DCIN-5V</text>
<text x="198.2" y="39.6">GND</text>
<text x="209.7" y="37.2">1</text>
<text x="209.7" y="38.9">2</text>
<text x="209.7" y="40.6">3</text>
<text x="102.9" y="42.9">11</text>
<text x="102.9" y="44.6">13</text>
<text x="102.9" y="46.3">15</text>
<text x="102.9" y="47.9">17</text>
<text x="123.7" y="42.9">12</text>
<text x="123.7" y="44.6">14</text>
<text x="123.7" y="46.3">16</text>
<text x="123.7" y="47.9">18</text>
<text x="132.6" y="45.3">GND</text>
<text x="209.7" y="42.3">4</text>
<text x="209.7" y="43.9">5</text>
<text x="209.7" y="45.6">6</text>
<text x="209.7" y="47.3">7</text>
<text x="52.1" y="51.9">VCC3V3-EXT</text>
<text x="86.5" y="48.7">VCC3V3-EXT</text>
<text x="102.9" y="49.6">19</text>
<text x="102.9" y="51.3">21</text>
<text x="102.9" y="53">23</text>
<text x="123.7" y="49.6">20</text>
<text x="123.7" y="51.3">22</text>
<text x="123.7" y="53">24</text>
<text x="132.6" y="50.3">GND</text>
<text x="208.8" y="52.3">10</text>
<text x="208.8" y="54">11</text>
<text x="209.7" y="49">8</text>
<text x="209.7" y="50.6">9</text>
<text x="92.2" y="55.4">GND</text>
<text x="102.9" y="54.7">25</text>
<text x="123.7" y="54.7">26</text>
<text x="208.8" y="55.7">12</text>
<text x="208.8" y="57.3">13</text>
<text x="156.6" y="91.9">VCC-KEY</text>
<text x="184.2" y="91.1">VCC-KEY-PWR</text>
<text x="17.8" y="97.5">VCC3V3-KEY</text>
<text x="37.9" y="97.5">VCC-KEY</text>
<text x="187.4" y="101.5">R0402</text>
<text x="227" y="96.4">VCC-IR</text>
<text x="16.3" y="102.2">VCC3V3-KEYPWR</text>
<text x="36.4" y="102.2">VCC-KEY-PWR</text>
<text x="93.9" y="103.3">R0402</text>
<text x="114" y="106.7">LED0805</text>
<text x="126.6" y="106.5">GND</text>
<text x="159.8" y="102.3">R0402</text>
<text x="231.9" y="103.5">R0402</text>
<text x="252.4" y="105.1">3</text>
<text x="93.9" y="108.3">R0402</text>
<text x="114" y="111.7">LED0805</text>
<text x="230.2" y="110.2">R0402</text>
<text x="235.2" y="108.5">C0402</text>
<text x="252.4" y="110.2">2</text>
<text x="238.5" y="116.9">GND</text>
<text x="252.4" y="115.2">1</text>
<text x="20.3" y="124.8">VCC3V3-IR</text>
<text x="38.7" y="124.8">VCC-IR</text>
<text x="17.4" y="180.9">VCC3V3-UARTX</text>
<text x="17.4" y="186">VCC3V3-JTAGX</text>
<text x="37.5" y="180.9">VCC-UARTX</text>
<text x="37.5" y="186">VCC-JTAGX</text>
<text x="157.9" y="183.7">2</text>
<text x="157.9" y="180.4">3</text>
<text x="148" y="187.8">GND</text>
<text x="157.9" y="187.1">1</text>
<text x="221.4" y="190.2">Design Name</text>
<text x="221.4" y="195.2">Size</text>
<text x="223.1" y="196.9">A3</text>
<text x="228.1" y="195.2">Page Name</text>
<text x="275.1" y="195.2">Rev</text>
<text x="221.4" y="200.2">Date:</text>
<text x="230.2" y="200.2">Friday, November 25, 2016</text>
<text x="255" y="200.2">Sheet</text>
<text x="263.4" y="200.2">11</text>
<text x="268.4" y="200.2">of</text>
<text x="273.4" y="200.2">12</text>
</g>
<g font-size="1.5" fill="#004000">
<text x="104.1" y="31.3">DIP26-254</text>
<text x="210.1" y="33.9">DIP13-254</text>
<text x="159.9" y="177.9">SIP1x3</text>
</g>
<g font-size="1.5" fill="#004080">
<text x="106.6" y="35.7">3.3V1</text>
<text x="117.7" y="35.7">5.0V1</text>
<text x="106.6" y="37.3">SDA</text>
<text x="106.6" y="39">SCL</text>
<text x="106.6" y="40.7">IO-GCLK</text>
<text x="117.5" y="39">GND3</text>
<text x="117.7" y="37.3">5.0V2</text>
<text x="117.9" y="40.7">TXD0</text>
<text x="212.6" y="38.3">1</text>
<text x="212.6" y="40">2</text>
<text x="212.6" y="41.7">3</text>
<text x="80.6" y="47">6</text>
<text x="84.8" y="47">UART2_CTS</text>
<text x="106.6" y="42.3">GND1</text>
<text x="106.6" y="44">IO-0</text>
<text x="106.6" y="45.7">IO-2</text>
<text x="106.6" y="47.4">IO-3</text>
<text x="117.5" y="45.7">GND4</text>
<text x="117.7" y="42.3">RXD0</text>
<text x="118.8" y="44">IO-1</text>
<text x="118.8" y="47.4">IO-4</text>
<text x="212.6" y="43.4">4</text>
<text x="212.6" y="45">5</text>
<text x="212.6" y="46.7">6</text>
<text x="106.6" y="49">3.3V2</text>
<text x="106.6" y="50.7">SPI-MOSI</text>
<text x="106.6" y="52.4">SPI-MISO</text>
<text x="117.5" y="50.7">GND5</text>
<text x="118.8" y="49">IO-5</text>
<text x="118.8" y="52.4">IO-6</text>
<text x="135.1" y="52">UART2_RTS</text>
<text x="147.4" y="52">6</text>
<text x="212.6" y="48.4">7</text>
<text x="212.6" y="50.1">8</text>
<text x="212.6" y="51.7">9</text>
<text x="212.6" y="53.4">10</text>
<text x="106.6" y="54.1">SPI-CLK</text>
<text x="106.6" y="55.8">GND2</text>
<text x="115.8" y="54.1">SPI-CE0</text>
<text x="115.8" y="55.8">SPI-CE1</text>
<text x="212.6" y="55.1">11</text>
<text x="212.6" y="56.8">12</text>
<text x="212.6" y="58.4">13</text>
<text x="255.3" y="106.2">VCC</text>
<text x="255.3" y="111.3">GND</text>
<text x="255.3" y="116.3">OUT</text>
<text x="160.8" y="184.8">2</text>
<text x="160.8" y="181.5">3</text>
<text x="160.8" y="188.2">1</text>
</g>
<g font-size="1.5" fill="#f00">
<text x="79.6" y="38.6">6,11</text>
<text x="79.6" y="36.9">6,11</text>
<text x="84.3" y="40.3">6</text>
<text x="86" y="38.6">TWI0-SCK</text>
<text x="86" y="36.9">TWI0-SDA</text>
<text x="88.5" y="40.3">PWM1</text>
<text x="134.6" y="42">UART2_RX</text>
<text x="134.8" y="40.3">UART2_TX</text>
<text x="145.7" y="40.3">6</text>
<text x="145.8" y="42">6</text>
<text x="180" y="41.3">6</text>
<text x="184.2" y="41.3">USB-DM2</text>
<text x="200.3" y="40.6">USB</text>
<text x="203.3" y="40.6">-DM2</text>
<text x="78.1" y="45.3">6</text>
<text x="78.1" y="43.7">6</text>
<text x="82.3" y="45.3">S-TWI-SDA</text>
<text x="82.3" y="43.7">S-TWI-SCK</text>
<text x="135" y="47">TWI1-SDA</text>
<text x="135.3" y="43.7">PD11</text>
<text x="142.5" y="43.7">6</text>
<text x="145.7" y="47">6,11</text>
<text x="180" y="44.7">6</text>
<text x="180.2" y="43">6</text>
<text x="180.2" y="46.3">6</text>
<text x="184.2" y="44.7">USB-DM3</text>
<text x="184.4" y="43">USB-DP2</text>
<text x="184.4" y="46.3">USB-DP3</text>
<text x="200.3" y="44">USB-DM3</text>
<text x="200.7" y="42.3">USB-DP2</text>
<text x="200.7" y="45.6">USB-DP3</text>
<text x="83.5" y="53.7">6</text>
<text x="83.5" y="50.3">6</text>
<text x="83.5" y="52">6</text>
<text x="87.7" y="53.7">SPI1_CLK</text>
<text x="87.7" y="50.3">SPI1_MOSI</text>
<text x="87.7" y="52">SPI1_MISO</text>
<text x="134.3" y="53.7">SPI1_CS</text>
<text x="135" y="48.7">TWI1-SCK</text>
<text x="144" y="53.7">6</text>
<text x="145.7" y="48.7">6,11</text>
<text x="179.4" y="53.1">6</text>
<text x="180.7" y="48">6</text>
<text x="180.7" y="49.7">6</text>
<text x="180.9" y="51.4">6</text>
<text x="183.6" y="53.1">MIC-MBIAS</text>
<text x="184.9" y="48">LINEOUTR</text>
<text x="184.9" y="49.7">LINEOUTL</text>
<text x="185.1" y="51.4">TV-OUT</text>
<text x="197" y="52.3">MIC-MBIAS</text>
<text x="19.6" y="57.1">6,11</text>
<text x="19.6" y="58.7">6,11</text>
<text x="26" y="57.1">TWI0-SDA</text>
<text x="26" y="58.7">TWI0-SCK</text>
<text x="132.8" y="55.4">PD14</text>
<text x="140" y="55.4">6</text>
<text x="182.5" y="56.4">6</text>
<text x="182.7" y="54.7">6</text>
<text x="183.2" y="58.1">6</text>
<text x="186.7" y="56.4">MIC1N</text>
<text x="186.9" y="54.7">MIC1P</text>
<text x="187.4" y="58.1">IR-RX</text>
<text x="197" y="55.7">MIC1N</text>
<text x="197" y="54">MIC1P</text>
<text x="19.6" y="61.3">6,11</text>
<text x="19.6" y="62.9">6,11</text>
<text x="26" y="61.3">TWI1-SDA</text>
<text x="26" y="62.9">TWI1-SCK</text>
<text x="13.4" y="89.8">6,11</text>
<text x="19.8" y="89.8">PWR-LED</text>
<text x="10.9" y="91.4">6,11</text>
<text x="14.1" y="94.8">6</text>
<text x="16.6" y="93.1">6</text>
<text x="17.3" y="91.4">STATUS-LED</text>
<text x="18.3" y="94.8">RECOVERY</text>
<text x="20.8" y="93.1">UBOOT</text>
<text x="65.5" y="104">6,11</text>
<text x="71.9" y="104">PWR-LED</text>
<text x="99.2" y="103.3">LED1</text>
<text x="161.8" y="105.7">RECOVERY</text>
<text x="197.8" y="104.8">UBOOT</text>
<text x="63" y="109">6,11</text>
<text x="69.4" y="109">STATUS-LED</text>
<text x="99.2" y="108.3">LED2</text>
<text x="222.1" y="118.6">IR-RX</text>
<text x="13.3" y="171.9">6</text>
<text x="13.3" y="170.2">6</text>
<text x="17.4" y="171.9">CPUX-URX</text>
<text x="17.4" y="170.2">CPUX-UTX</text>
<text x="113.3" y="172.1">CPUX-UTX</text>
<text x="99.9" y="188.8">CPUX-URX</text>
</g>
<text font-size="1.5" fill="#008000" x="254.5" y="102.7">IR-3PIN-254</text>
<text font-size="1.5" fill="#00f" x="262.3" y="116.9">IR Receiver</text>
<g font-size="1.2">
<text x="35.4" y="7.5">5</text>
<text x="90.1" y="7.5">4</text>
<text x="144.9" y="7.5">3</text>
<text x="199.6" y="7.5">2</text>
<text x="254.4" y="7.5">1</text>
<text x="6.8" y="33.1">D</text>
<text x="282.2" y="33.1">D</text>
<text x="6.8" y="81.2">C</text>
<text x="282.2" y="81.2">C</text>
<text x="6.8" y="129.4">B</text>
<text x="282.2" y="129.4">B</text>
<text x="6.8" y="177.5">A</text>
<text x="282.2" y="177.5">A</text>
<text x="35.4" y="201.8">5</text>
<text x="90.1" y="201.8">4</text>
<text x="144.9" y="201.8">3</text>
<text x="199.6" y="201.8">2</text>
<text x="254.4" y="201.8">1</text>
</g>
</svg>
